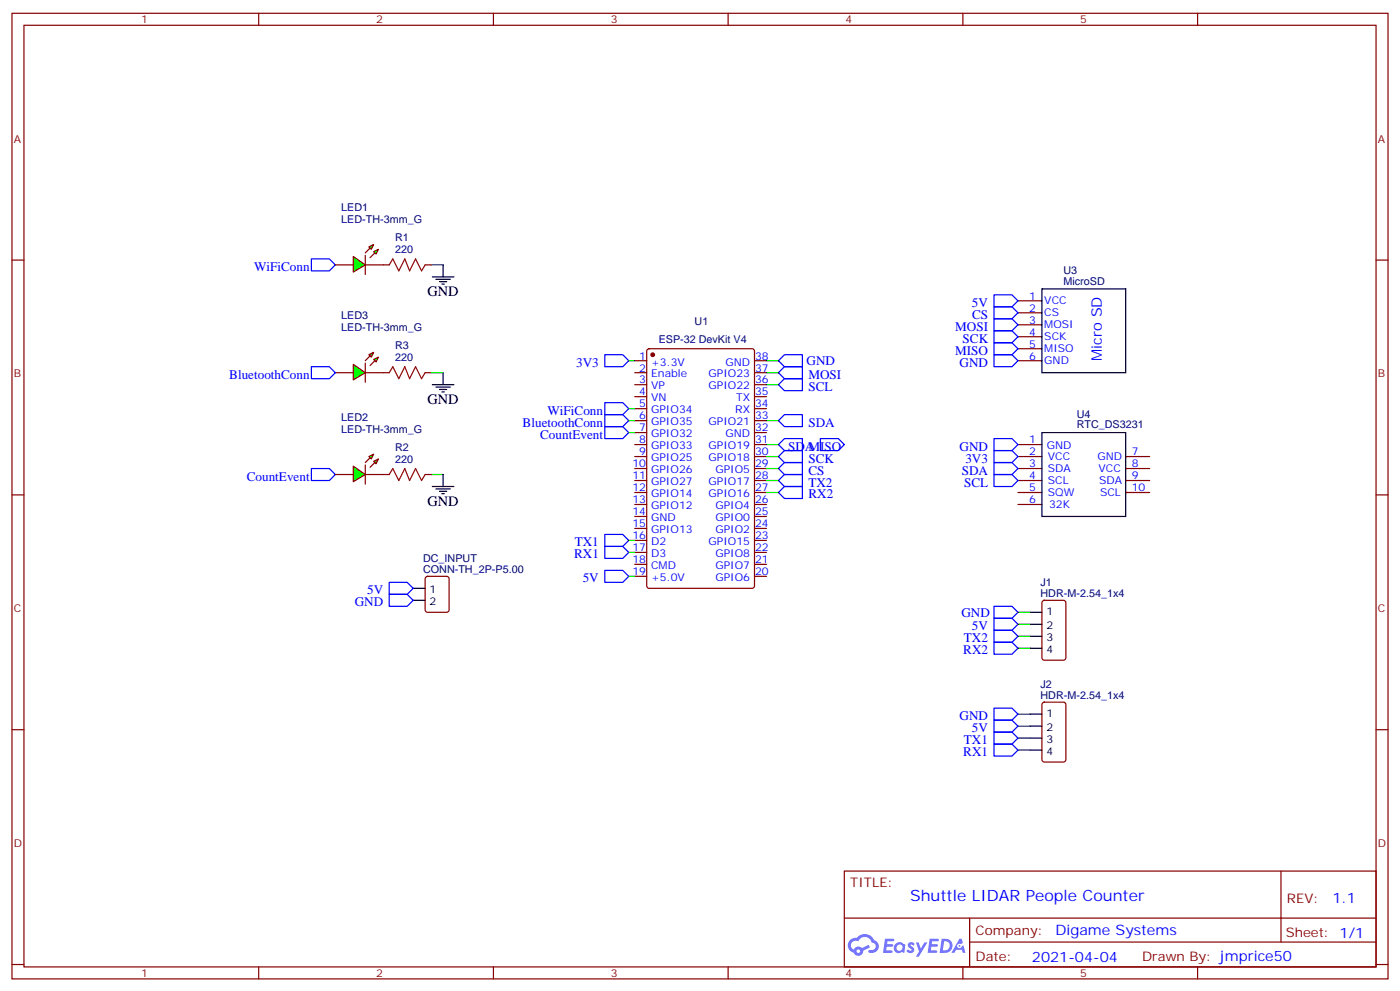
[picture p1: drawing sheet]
<svg xmlns="http://www.w3.org/2000/svg" width="412mm" height="292mm" viewBox="0 0 412 292" stroke-linecap="round" stroke-linejoin="round" font-family="sans-serif">
<g fill="none" stroke="#870000" stroke-width=".35">
<path d="M3.5 3.9h405.4v284.4h-405.4zM7.1 7.4h398.2v277.3h-398.2zM76.2 3.9v3.5M145.3 3.9v3.5M214.5 3.9v3.5M283.6 3.9v3.5M352.8 3.9v3.5M3.5 76.6h3.6M405.3 76.6h3.6M3.5 145.7h3.6M405.3 145.7h3.6M3.5 214.9h3.6"/>
<path d="M405.3 214.9h3.6M248.7 256.5h156.6v28.2h-156.6zM377.3 256.5v20.9M248.7 270.4h156.5M285.6 277.4h119.6M285.6 270.4v14.1M3.5 284h3.6M76.2 284.7v3.6M145.3 284.7v3.6M214.5 284.7v3.6M283.6 284.7v3.6M352.8 284.7v3.6"/>
<path d="M405.3 284h3.6"/>
</g>
<g fill="#5487ff">
<path d="M267.7 277.7a1.22 1.22 0 0 1 1.7 .2l-.4 .6a.47 .47 0 0 0-.3-.4 .47 .47 0 0 0-.5 .2l.1 .2a1.14 1.14 0 0 1 .8 1.8 1.14 1.14 0 0 1-1.9 0l-.2-.2 .5-.6 .7 .5a.29 .29 0 0 0 .3-.3 .29 .29 0 0 0-.2-.3 1.04 1.04 0 0 1-.6-1.7z"/>
<path d="M260.7 276.4h2.4l.3 .2-.2 .5-1.8 .1-.1 .8h1.5l.3 .4-.3 .4h-1.6l-.2 1.1h1.7l.2 .3-.2 .3-2.6 .1z"/>
<path d="M273.8 276.4h2.4l.3 .2-.1 .5-1.8 .1-.2 .8h1.6l.3 .4-.4 .4h-1.6l-.1 1.1h1.7l.2 .3-.2 .3-2.6 .1z"/>
<path d="M282.6 276.4h.7l.3 1.3-.6 .3a.69 .69 0 0 0-1 .3 .69 .69 0 0 0 .4 .9 .69 .69 0 0 0 .9-.6l.5-.2 .6 2.2h-.8l-.2-.9h-1.8l-.5 .9h-.8z"/>
<path d="M269.8 277.5h.8l.6 1.8 1.1-1.8h.9l-2.6 4.2h-.8l.9-1.5z"/>
<path d="M277.4 276.4l-.6 4.2h1.3a2.11 2.11 0 0 0 2.5-2.1 2.11 2.11 0 0 0-2.5-2.1zM278.1 277.2a1.39 1.39 0 0 1 1.7 1.4 1.39 1.39 0 0 1-1.8 1.3h-.3z"/>
<path d="M263.7 278.1a1.54 1.54 0 0 0-.1 2.1 1.54 1.54 0 0 0 2.2 .1l.6 .3 .3-2.3-.2-.3h-.4a1.49 1.49 0 0 0-2.4 .1zM264 279.1a.94 .94 0 0 1 1.8 0 .94 .94 0 0 1-1.8 0z"/>
<path d="M250.4 276.8a2.18 2.18 0 0 0 1.1 3.7 1.44 1.44 0 0 0 1.6 .9 1.44 1.44 0 0 0 1.2-1.4l2-1-.5-.8-1.9 1a1.47 1.47 0 0 0-2.4 .4 1.39 1.39 0 0 1-.7-1.9 1.39 1.39 0 0 1 2-.5 2.12 2.12 0 0 1 2.2-1.3 2.12 2.12 0 0 1 1.9 1.7 1.14 1.14 0 0 1 1.1 1.4 1.14 1.14 0 0 1-1.7 .7 .43 .43 0 0 0-.5 .4 .43 .43 0 0 0 .4 .5 1.98 1.98 0 0 0 2.5-1.2 1.98 1.98 0 0 0-1.2-2.6 3.1 3.1 0 0 0-5.3-.6l-.9 .1zM252.3 280.1a.55 .55 0 0 1 1.1 0 .55 .55 0 0 1-1.1 0z"/>
<circle cx="282.6" cy="278.5" r=".26"/>
</g>
<g fill="none" stroke="#870000" stroke-width=".35">
<path d="M299.9 88.6h7M299.9 92.1h7M299.9 95.6h7M299.9 99.2h7M187 106.2h3.5M187 109.7h3.5M187 113.3h3.5M187 116.8h3.5M190.7 102.9l.5-.2h30.3l.7 .4v69.4l-.4 .7h-30.6l-.6-.4-.1-69.4zM222.2 106.2h3.6M222.2 109.7h3.6M222.2 113.3h3.6"/>
<path d="M222.2 116.8h3.6M299.9 106.2h7M299.9 102.7h7M187 120.3h3.5M187 123.9h3.5M187 127.4h3.5M187 130.9h3.5M187 134.4h3.5M187 138h3.5M222.2 120.3h3.6M222.2 123.9h3.6M222.2 127.4h3.6"/>
<path d="M222.2 130.9h3.6M222.2 134.4h3.6M222.2 138h3.6M299.9 130.9h7M299.9 134.4h7M299.9 138h7M331.6 134.4h7.1M331.6 138h7.1M187 141.5h3.5M187 145h3.5M187 148.6h3.5M187 152.1h3.5"/>
<path d="M187 155.6h3.5M187 159.1h3.5M222.2 141.5h3.6M222.2 145h3.6M222.2 148.6h3.6M222.2 152.1h3.6M222.2 155.6h3.6M222.2 159.1h3.6M299.9 141.5h7M299.9 145h7M299.9 148.6h7M331.6 141.5h7.1"/>
<path d="M331.6 145h7.1M187 162.7h3.5M187 166.2h3.5M187 169.7h3.5M222.2 162.7h3.6M222.2 166.2h3.6M222.2 169.7h3.6M307.2 177l.4-.2h5.7l.6 .4 .1 16.5-.5 .7h-5.9l-.6-.4-.1-16.5zM307.2 207l.4-.2h5.7l.6 .4 .1 16.5-.5 .6-5.9 .1-.6-.5-.1-16.4z"/>
</g>
<circle cx="192.3" cy="104.5" r=".53" fill="#870000" stroke="#870000" stroke-width=".35"/>
<path d="M306.9 85.1h24.7v24.6h-24.7zM306.9 127.4h24.7v24.7h-24.7zM303.4 180.3h3.5M303.4 183.8h3.5M303.4 187.4h3.5M303.4 190.9h3.5M303.4 210.3h3.5M303.4 213.8h3.5M303.4 217.3h3.5M303.4 220.9h3.5" fill="none" stroke="#000" stroke-width=".35"/>
<path d="M231.1 104.5h5.3v3.5h-5.3l-1.8-1.8zM231.1 139.7h5.3v3.6h-5.3l-1.8-1.8zM231.1 143.3h5.3v3.5h-5.3l-1.8-1.8zM178.2 168h5.2l1.8 1.7-1.8 1.8h-5.2zM292.8 178.5h5.3l1.8 1.8-1.8 1.8h-5.3zM292.8 182.1h5.3l1.8 1.7-1.8 1.8h-5.3zM292.8 185.6h5.3l1.8 1.8-1.8 1.7h-5.3zM292.8 189.1h5.3l1.8 1.8-1.8 1.8h-5.3zM292.8 219.1h5.3l1.8 1.8-1.8 1.7h-5.3zM292.8 215.6h5.3l1.8 1.7-1.8 1.8h-5.3zM292.8 208.5h5.3l1.8 1.8-1.8 1.8h-5.3zM292.8 212.1h5.3l1.8 1.7-1.8 1.8h-5.3z" fill="none" stroke="#00f" stroke-width=".35"/>
<path d="M225.8 106.2h3.5M225.8 145h3.5M225.8 141.5h3.5M185.2 169.7h1.8M299.9 180.3h3.5M299.9 183.8h3.5M299.9 187.4h3.5M299.9 190.9h3.5M299.9 217.3h3.5M299.9 213.8h3.5M299.9 210.3h3.5M299.9 220.9h3.5" fill="none" stroke="#008700" stroke-width=".35"/>
<path d="M104.1 107.3l3.5 2.4-3.5 2.2z" fill="#0f0" stroke="#870000" stroke-width=".35"/>
<path d="M107.6 106.9v5.7z" fill="#f00" stroke="#870000" stroke-width=".35"/>
<g fill="#870000" stroke="#870000" stroke-width=".35">
<path d="M107.6 106.2l1.4-1.4z"/>
<path d="M109 107.6l1.4-1.4z"/>
</g>
<g fill="#0f0" stroke="#870000" stroke-width=".35">
<path d="M108.7 104.5l1.4-.7-.7 1.4z"/>
<path d="M110.1 105.9l1.4-.7-.7 1.4z"/>
</g>
<path d="M112.9 78h1.8M125.2 78h1.8M98.8 109.7h5.3M107.6 109.7h7.1M125.2 109.7h1.8" fill="none" stroke="#870000" stroke-width=".35"/>
<path d="M114.7 78l1-1.8 1.8 3.6 1.7-3.6 1.4 3.6 1.8-3.6 1.8 3.6 1-1.8M114.7 109.7l1-1.7 1.8 3.5 1.7-3.5 1.4 3.5 1.8-3.5 1.8 3.5 1-1.8" fill="none" stroke="#a10000" stroke-width=".35"/>
<path d="M130.5 78v3.5M127.4 81.5h6.3M128.4 82.2h4.2M129.5 82.9h2.1M130.2 83.6h.7M127.4 113.3h6.3M128.4 114h4.2M129.5 114.7h2.1M130.2 115.4h.7M130.5 109.7v3.6" fill="none" stroke="#000" stroke-width=".35"/>
<path d="M91.7 76.2h5.3l1.8 1.8-1.8 1.8h-5.3zM91.7 108h5.3l1.8 1.7-1.8 1.8h-5.3z" fill="none" stroke="#00f" stroke-width=".35"/>
<path d="M127 78h3.5M127 109.7h3.5" fill="none" stroke="#008700" stroke-width=".35"/>
<path d="M104.1 75.5l3.5 2.5-3.5 2.1z" fill="#0f0" stroke="#870000" stroke-width=".35"/>
<path d="M107.6 75.2v5.6z" fill="#f00" stroke="#870000" stroke-width=".35"/>
<g fill="#870000" stroke="#870000" stroke-width=".35">
<path d="M107.6 74.5l1.4-1.4z"/>
<path d="M109 75.9l1.4-1.4z"/>
</g>
<g fill="#0f0" stroke="#870000" stroke-width=".35">
<path d="M108.7 72.7l1.4-.7-.7 1.4z"/>
<path d="M110.1 74.1l1.4-.7-.7 1.4z"/>
</g>
<path d="M98.8 78h5.3M107.6 78h5.3M112.9 139.7h1.8M125.2 139.7h1.8" fill="none" stroke="#870000" stroke-width=".35"/>
<path d="M127 139.7h3.5" fill="none" stroke="#008700" stroke-width=".35"/>
<path d="M91.7 138h5.3l1.8 1.7-1.8 1.8h-5.3z" fill="none" stroke="#00f" stroke-width=".35"/>
<path d="M130.5 139.7v3.6M127.4 143.3h6.3M128.4 144h4.2M129.5 144.7h2.1M130.2 145.4h.7" fill="none" stroke="#000" stroke-width=".35"/>
<path d="M114.7 139.7l1-1.7 1.8 3.5 1.7-3.5 1.4 3.5 1.8-3.5 1.8 3.5 1-1.8" fill="none" stroke="#a10000" stroke-width=".35"/>
<path d="M104.1 137.3l3.5 2.4-3.5 2.2z" fill="#0f0" stroke="#870000" stroke-width=".35"/>
<path d="M107.6 136.9v5.7z" fill="#f00" stroke="#870000" stroke-width=".35"/>
<g fill="#870000" stroke="#870000" stroke-width=".35">
<path d="M107.6 136.2l1.4-1.4z"/>
<path d="M109 137.6l1.4-1.4z"/>
</g>
<g fill="#0f0" stroke="#870000" stroke-width=".35">
<path d="M108.7 134.4l1.4-.7-.7 1.4z"/>
<path d="M110.1 135.9l1.4-.8-.7 1.5z"/>
</g>
<path d="M98.8 139.7h5.3M107.6 139.7h5.3M125.5 169.9l.4-.2h5.7l.6 .5 .1 9.4-.5 .6-5.9 .1-.6-.5-.1-9.4z" fill="none" stroke="#870000" stroke-width=".35"/>
<path d="M121.7 173.2h3.5M121.7 176.8h3.5" fill="none" stroke="#000" stroke-width=".35"/>
<g fill="none" stroke="#00f" stroke-width=".35">
<path d="M292.8 86.8h5.3l1.8 1.8-1.8 1.7h-5.3zM292.8 90.3h5.3l1.8 1.8-1.8 1.8h-5.3zM292.8 93.9h5.3l1.8 1.7-1.8 1.8h-5.3zM292.8 97.4h5.3l1.8 1.8-1.8 1.7h-5.3zM178.2 104.5h5.2l1.8 1.7-1.8 1.8h-5.2zM178.2 118.6h5.2l1.8 1.7-1.8 1.8h-5.2zM231.1 111.5h5.3v3.5h-5.3l-1.8-1.7zM231.1 108h5.3v3.5h-5.3l-1.8-1.8zM292.8 104.5h5.3l1.8 1.7-1.8 1.8h-5.3zM292.8 100.9h5.3l1.8 1.8-1.8 1.8h-5.3zM178.2 122.1h5.2l1.8 1.8-1.8 1.7h-5.2zM178.2 125.6h5.2l1.8 1.8-1.8 1.8h-5.2z"/>
<path d="M231.1 122.1h5.3v3.5h-5.3l-1.8-1.7zM231.1 129.2h5.3v3.5h-5.3l-1.8-1.8zM231.1 132.7h5.3v3.5h-5.3l-1.8-1.8zM231.1 136.2h5.3v3.5h-5.3l-1.8-1.7zM241.7 129.2h5.2l1.8 1.7-1.8 1.8h-5.2zM292.8 136.2h5.3l1.8 1.8-1.8 1.7h-5.3zM292.8 139.7h5.3l1.8 1.8-1.8 1.8h-5.3zM292.8 129.2h5.3l1.8 1.7-1.8 1.8h-5.3zM292.8 132.7h5.3l1.8 1.7-1.8 1.8h-5.3zM178.2 157.4h5.2l1.8 1.7-1.8 1.8h-5.2zM114.7 171.5h5.2l1.8 1.7-1.8 1.8h-5.2zM114.7 175h5.2l1.8 1.8-1.8 1.7h-5.2z"/>
<path d="M178.2 160.9h5.2l1.8 1.8-1.8 1.7h-5.2z"/>
</g>
<path d="M185.2 106.2h1.8M225.8 113.3h3.5M225.8 109.7h3.5M185.2 123.9h1.8M185.2 120.3h1.8M185.2 127.4h1.8M225.8 123.9h3.5M225.8 130.9h3.5M225.8 134.4h3.5M225.8 138h3.5M185.2 159.1h1.8M185.2 162.7h1.8" fill="none" stroke="#008700" stroke-width=".35"/>
<text font-size="4.6" fill="#00f" x="268.1" y="265.3">Shuttle LIDAR People Counter</text>
<g font-size="4.2">
<text x="125.9" y="87.2">GND</text>
<text x="125.9" y="118.9">GND</text>
<text x="125.9" y="148.9">GND</text>
</g>
<g font-size="4.2" fill="#00f">
<text x="324.6" y="106.2" transform="rotate(-90 324.6 106.2)">Micro SD</text>
<text x="392.5" y="265.8">1.1</text>
<text x="310.9" y="275.3">Digame Systems</text>
<text x="304" y="283.1">2021-04-04</text>
</g>
<g font-size="3.9" fill="#00f">
<text x="74.9" y="79.8">WiFiConn</text>
<text x="286.3" y="90.3">5V</text>
<text x="286.3" y="93.9">CS</text>
<text x="281.4" y="97.4">MOSI</text>
<text x="283.6" y="100.9">SCK</text>
<text x="169.7" y="108">3V3</text>
<text x="237.6" y="107.5">GND</text>
<text x="281.4" y="104.5">MISO</text>
<text x="282.7" y="108">GND</text>
<text x="67.5" y="111.5">BluetoothConn</text>
<text x="238.1" y="111.5">MOSI</text>
<text x="238.1" y="115">SCL</text>
<text x="154" y="125.6">BluetoothConn</text>
<text x="161.3" y="122.1">WiFiConn</text>
<text x="238.1" y="125.6">SDA</text>
<text x="159.1" y="129.2">CountEvent</text>
<text x="232.2" y="132.7">SDA</text>
<text x="238.1" y="132.7">MISO</text>
<text x="238.1" y="136.2">SCK</text>
<text x="282.7" y="132.7">GND</text>
<text x="284.4" y="136.2">3V3</text>
<text x="72.7" y="141.5">CountEvent</text>
<text x="238.1" y="143.3">TX2</text>
<text x="238.1" y="139.7">CS</text>
<text x="283.3" y="139.7">SDA</text>
<text x="284" y="143.3">SCL</text>
<text x="238.1" y="146.8">RX2</text>
<text x="169.3" y="160.9">TX1</text>
<text x="169.1" y="164.4">RX1</text>
<text x="171.7" y="171.5">5V</text>
<text x="104.5" y="178.5">GND</text>
<text x="108.2" y="175">5V</text>
<text x="283.2" y="181.6">GND</text>
<text x="286.3" y="185.6">5V</text>
<text x="283.9" y="189.1">TX2</text>
<text x="283.7" y="192.7">RX2</text>
<text x="282.7" y="212.1">GND</text>
<text x="286.3" y="215.6">5V</text>
<text x="283.9" y="219.1">TX1</text>
<text x="283.7" y="222.6">RX1</text>
</g>
<g font-size="3.9" fill="#800">
<text x="250.5" y="261.1">TITLE:</text>
<text x="379.1" y="265.8">REV:</text>
<text x="287.4" y="275.3">Company:</text>
<text x="378.7" y="275.9">Sheet: 1/1</text>
<text x="287.4" y="283">Date:</text>
<text x="336.4" y="283.1">Drawn By: jmprice50</text>
</g>
<g font-size="3.2" fill="#800">
<text x="41.6" y="6.9">1</text>
<text x="110.8" y="6.9">2</text>
<text x="179.9" y="6.9">3</text>
<text x="249.1" y="6.9">4</text>
<text x="318.2" y="6.9">5</text>
<text x="4.1" y="42">A</text>
<text x="405.9" y="42">A</text>
<text x="4.1" y="111.2">B</text>
<text x="405.9" y="111.2">B</text>
<text x="4.1" y="180.3">C</text>
<text x="405.9" y="180.3">C</text>
<text x="4.1" y="249.4">D</text>
<text x="405.9" y="249.4">D</text>
<text x="41.6" y="287.7">1</text>
<text x="110.8" y="287.7">2</text>
<text x="179.9" y="287.7">3</text>
<text x="249.1" y="287.7">4</text>
<text x="318.2" y="287.7">5</text>
</g>
<g font-size="3.2" fill="#000080">
<text x="100.5" y="65.7">LED-TH-3mm_G</text>
<text x="100.5" y="62.1">LED1</text>
<text x="116.4" y="70.9">R1</text>
<text x="116.4" y="74.5">220</text>
<text x="313.3" y="83.8">MicroSD</text>
<text x="313.3" y="80.7">U3</text>
<text x="100.5" y="93.9">LED3</text>
<text x="204.6" y="95.6">U1</text>
<text x="100.5" y="97.4">LED-TH-3mm_G</text>
<text x="194" y="100.9">ESP-32 DevKit V4</text>
<text x="116.4" y="106.2">220</text>
<text x="116.4" y="102.7">R3</text>
<text x="100.5" y="123.9">LED2</text>
<text x="317.2" y="123">U4</text>
<text x="100.5" y="127.4">LED-TH-3mm_G</text>
<text x="317.2" y="126.2">RTC_DS3231</text>
<text x="116.4" y="136.2">220</text>
<text x="116.4" y="132.7">R2</text>
<text x="124.6" y="165.6">DC_INPUT</text>
<text x="124.6" y="168.7">CONN-TH_2P-P5.00</text>
<text x="306.5" y="172.7">J1</text>
<text x="306.5" y="175.7">HDR-M-2.54_1x4</text>
<text x="306.5" y="202.7">J2</text>
<text x="306.5" y="205.7">HDR-M-2.54_1x4</text>
</g>
<g font-size="3.2" fill="#00f">
<text x="303.1" y="88.2">1</text>
<text x="307.6" y="89.6">VCC</text>
<text x="303.1" y="91.8">2</text>
<text x="303.1" y="95.3">3</text>
<text x="307.6" y="93.2">CS</text>
<text x="303.1" y="98.8">4</text>
<text x="307.6" y="96.7">MOSI</text>
<text x="307.6" y="100.2">SCK</text>
<text x="188.3" y="105.9">1</text>
<text x="191.8" y="107.6">+3.3V</text>
<text x="213.7" y="107.6">GND</text>
<text x="222.4" y="105.9">38</text>
<text x="303.1" y="102.3">5</text>
<text x="303.1" y="105.9">6</text>
<text x="307.6" y="103.8">MISO</text>
<text x="307.6" y="107.3">GND</text>
<text x="188.3" y="109.4">2</text>
<text x="188.3" y="112.9">3</text>
<text x="191.8" y="111.2">Enable</text>
<text x="208.7" y="111.2">GPIO23</text>
<text x="222.4" y="112.9">36</text>
<text x="222.4" y="109.4">37</text>
<text x="188.3" y="116.5">4</text>
<text x="188.3" y="120">5</text>
<text x="191.8" y="114.7">VP</text>
<text x="191.8" y="118.2">VN</text>
<text x="208.7" y="114.7">GPIO22</text>
<text x="216.8" y="118.2">TX</text>
<text x="222.4" y="120">34</text>
<text x="222.4" y="116.5">35</text>
<text x="188.3" y="123.5">6</text>
<text x="191.8" y="121.7">GPIO34</text>
<text x="191.8" y="125.3">GPIO35</text>
<text x="208.7" y="125.3">GPIO21</text>
<text x="216.6" y="121.7">RX</text>
<text x="222.4" y="123.5">33</text>
<text x="188.3" y="127">7</text>
<text x="188.3" y="130.6">8</text>
<text x="191.8" y="128.8">GPIO32</text>
<text x="213.7" y="128.8">GND</text>
<text x="222.4" y="130.6">31</text>
<text x="222.4" y="127">32</text>
<text x="303.1" y="130.6">1</text>
<text x="186.3" y="137.6">10</text>
<text x="188.3" y="134.1">9</text>
<text x="191.8" y="132.3">GPIO33</text>
<text x="191.8" y="135.9">GPIO25</text>
<text x="208.7" y="135.9">GPIO18</text>
<text x="208.7" y="132.3">GPIO19</text>
<text x="222.4" y="137.6">29</text>
<text x="222.4" y="134.1">30</text>
<text x="303.1" y="134.1">2</text>
<text x="303.1" y="137.6">3</text>
<text x="308.3" y="132.3">GND</text>
<text x="308.7" y="135.5">VCC</text>
<text x="323.3" y="135.5">GND</text>
<text x="333.4" y="134.1">7</text>
<text x="333.4" y="137.6">8</text>
<text x="186.3" y="141.1">11</text>
<text x="191.8" y="139.4">GPIO26</text>
<text x="191.8" y="142.9">GPIO27</text>
<text x="208.7" y="142.9">GPIO17</text>
<text x="210.7" y="139.4">GPIO5</text>
<text x="222.4" y="141.1">28</text>
<text x="303.1" y="141.1">4</text>
<text x="308.7" y="139">SDA</text>
<text x="308.7" y="142.6">SCL</text>
<text x="323.6" y="139">VCC</text>
<text x="323.8" y="142.6">SDA</text>
<text x="333.4" y="141.1">9</text>
<text x="186.3" y="144.7">12</text>
<text x="186.3" y="148.2">13</text>
<text x="191.8" y="146.4">GPIO14</text>
<text x="191.8" y="150">GPIO12</text>
<text x="208.7" y="146.4">GPIO16</text>
<text x="210.7" y="150">GPIO4</text>
<text x="222.4" y="148.2">26</text>
<text x="222.4" y="144.7">27</text>
<text x="303.1" y="144.7">5</text>
<text x="303.1" y="148.2">6</text>
<text x="308.7" y="146.1">SQW</text>
<text x="309" y="149.6">32K</text>
<text x="324.1" y="146.1">SCL</text>
<text x="333.4" y="144.7">10</text>
<text x="186.3" y="151.7">14</text>
<text x="186.3" y="155.3">15</text>
<text x="191.8" y="153.5">GND</text>
<text x="210.7" y="153.5">GPIO0</text>
<text x="222.4" y="155.3">24</text>
<text x="222.4" y="151.7">25</text>
<text x="186.3" y="158.8">16</text>
<text x="191.8" y="157">GPIO13</text>
<text x="191.8" y="160.5">D2</text>
<text x="208.7" y="160.5">GPIO15</text>
<text x="210.7" y="157">GPIO2</text>
<text x="222.4" y="158.8">23</text>
<text x="186.3" y="162.3">17</text>
<text x="186.3" y="165.8">18</text>
<text x="191.8" y="164.1">D3</text>
<text x="191.8" y="167.6">CMD</text>
<text x="210.7" y="167.6">GPIO7</text>
<text x="210.7" y="164.1">GPIO8</text>
<text x="222.4" y="165.8">21</text>
<text x="222.4" y="162.3">22</text>
<text x="186.3" y="169.4">19</text>
<text x="191.8" y="171.1">+5.0V</text>
<text x="210.7" y="171.1">GPIO6</text>
<text x="222.4" y="169.4">20</text>
</g>
<g font-size="3.2">
<text x="126.5" y="174.7">1</text>
<text x="126.5" y="178.2">2</text>
<text x="308.2" y="181">1</text>
<text x="308.2" y="185.2">2</text>
<text x="308.2" y="188.8">3</text>
<text x="308.2" y="192.3">4</text>
<text x="308.2" y="211">1</text>
<text x="308.2" y="215.2">2</text>
<text x="308.2" y="218.8">3</text>
<text x="308.2" y="222.3">4</text>
</g>
</svg>
